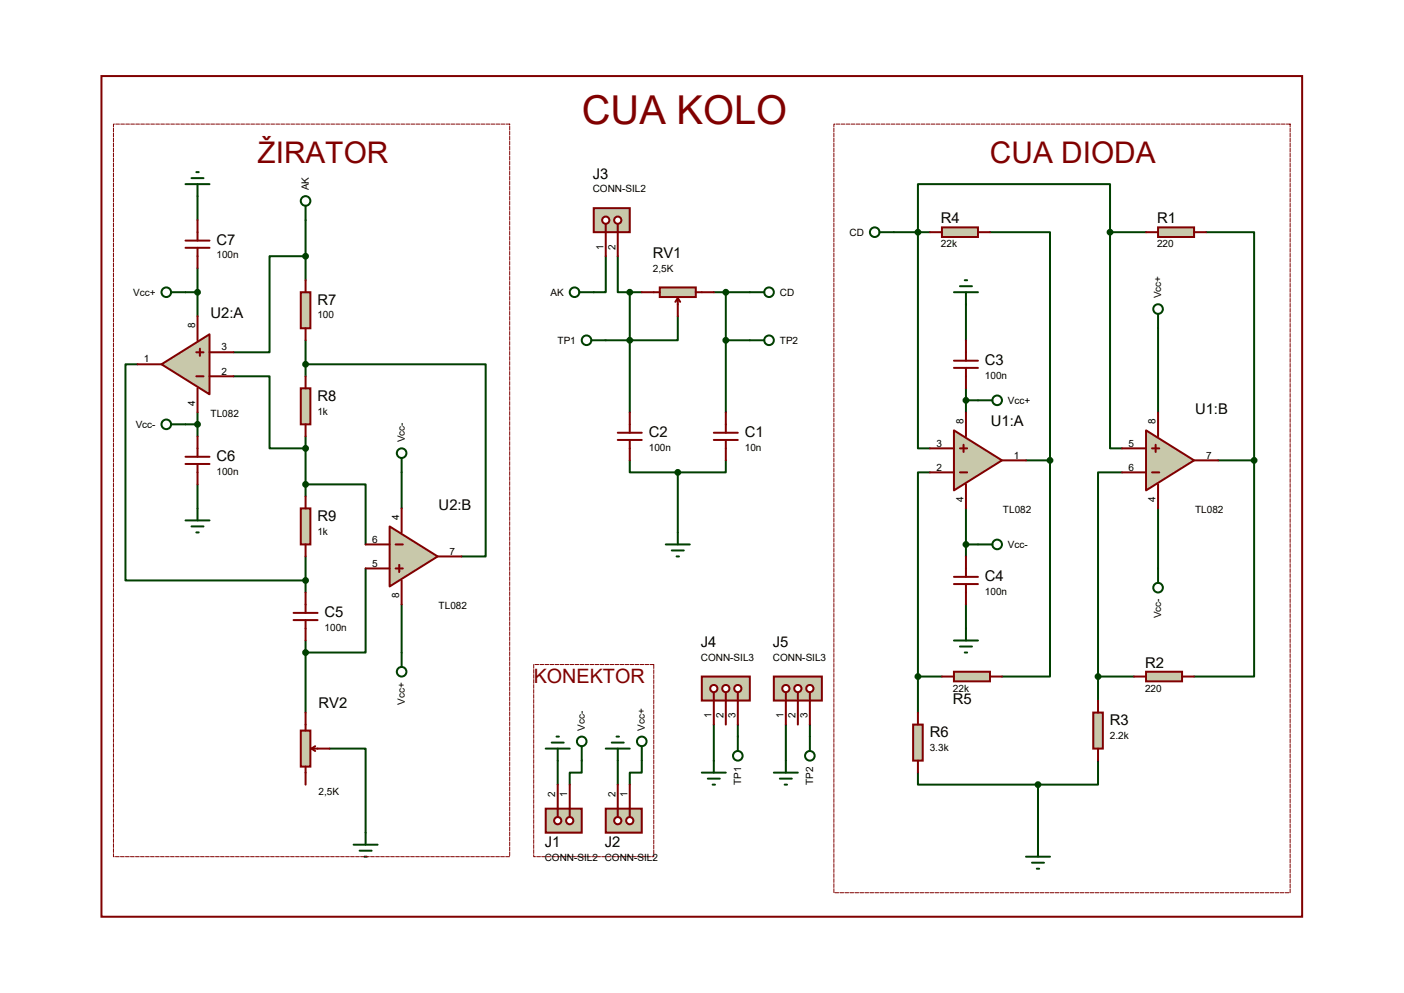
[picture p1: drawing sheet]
<svg xmlns="http://www.w3.org/2000/svg" width="297mm" height="210mm" viewBox="0 0 297 210" stroke-linecap="round" stroke-linejoin="round" font-family="sans-serif">
<g fill="none" stroke="#004000" stroke-width=".42">
<path d="M41.8 41.5v5.1M41.8 56.7v10.2M64.6 54.2h-7.6v20.3h-7.6M64.6 46.6v12.7M128.1 54.2v7.6h-2.5M130.7 54.2v7.6h2.5M189.1 49.1h7.6M209.4 49.1h12.7v48.3M234.8 49.1v-10.2h-40.6v55.9h2.5M234.8 49.1v45.7h2.6M234.8 49.1h7.6M255.1 49.1h10.2v48.3"/>
<path d="M29.1 77h-2.6v45.8h38.1M39.2 61.8h2.6M49.4 79.6h7.6v15.2h7.6M64.6 77h38.1v40.7h-5M64.6 72v7.6M133.2 61.8h2.6M133.2 61.8v25.4M143.4 66.9v5.1h-15.3M151 61.8h7.6M153.5 72h5.1M153.5 61.8v25.4M204.3 64.3v7.7"/>
<path d="M245 69.4v17.8M39.2 89.7h2.6M41.8 87.2v5.1M64.6 92.3v12.7M85 99.9v7.6M133.2 97.4v2.5h10.2M143.4 99.9v12.7M153.5 97.4v2.5h-10.1M196.7 99.9h-2.5v43.2M204.3 82.1v5.1M204.3 84.7h2.6M217 97.4h5.1"/>
<path d="M222.1 97.4v45.7h-10.1M237.4 99.9h-5.1v43.2M257.7 97.4h7.6M265.3 97.4v45.7h-12.7M41.8 102.4v5.1M64.6 102.4h12.7v12.7M64.6 117.7v7.6M204.3 107.5v10.2M204.3 115.1h2.6M245 107.5v12.7M64.6 135.5v15.2M77.3 120.2v17.8h-12.7"/>
<path d="M85 127.8v10.2M204.3 127.8v5.1M69.7 158.3h7.6v17.8M151 153.2v7.7M156.1 153.2v2.6M166.2 153.2v7.7M171.3 153.2v2.6M194.2 143.1h5.1M194.2 143.1v7.6M232.3 143.1v5.1M232.3 143.1h7.6M118 160.9v5"/>
<path d="M123.1 160.9v2.5h-2.6v2.5M130.7 160.9v5M135.8 160.9v2.5h-2.6v2.5M194.2 163.4v2.5h25.4M219.6 165.9v12.7M232.3 160.9v5h-12.7"/>
</g>
<path d="M242.4 91l10.2 6.4-10.2 6.3z" fill="#c8c8aa" stroke="#800000" stroke-width=".42"/>
<path d="M237.4 99.9h5M237.4 94.8h5M243.7 99.9h1.5M243.7 94.8h1.5M244.5 94.1v1.5M245 87.2v5.1M252.6 97.4h5.1M245 102.4v5.1" fill="none" stroke="#800000" stroke-width=".42"/>
<path d="M34.2 77l10.1-6.3v12.7z" fill="#c8c8aa" stroke="#800000" stroke-width=".42"/>
<path d="M29.1 77h5.1M41.5 79.6h1.6M41.5 74.5h1.6M41.8 66.9v5.1M42.3 73.7v1.6M44.3 79.6h5.1M44.3 74.5h5.1M41.8 82.1v5.1" fill="none" stroke="#800000" stroke-width=".42"/>
<path d="M82.4 111.3l10.2 6.4-10.2 6.3z" fill="#c8c8aa" stroke="#800000" stroke-width=".42"/>
<path d="M77.3 115.1h5.1M83.7 115.1h1.5M84.5 119.5v1.5M85 107.5v5.1M92.6 117.7h5.1M77.3 120.2h5.1M83.7 120.2h1.5M85 122.8v5" fill="none" stroke="#800000" stroke-width=".42"/>
<path d="M245 48.1h7.6v2h-7.6z" fill="#c8c8aa" stroke="#800000" stroke-width=".42"/>
<path d="M242.4 49.1h2.6M252.6 49.1h2.5" fill="none" stroke="#800000" stroke-width=".42"/>
<path d="M242.4 142.1h7.7v2h-7.7z" fill="#c8c8aa" stroke="#800000" stroke-width=".42"/>
<path d="M239.9 143.1h2.5M250.1 143.1h2.5" fill="none" stroke="#800000" stroke-width=".42"/>
<path d="M231.3 150.7h2v7.6h-2z" fill="#c8c8aa" stroke="#800000" stroke-width=".42"/>
<path d="M232.3 148.2v2.5M232.3 158.3v2.6" fill="none" stroke="#800000" stroke-width=".42"/>
<path d="M199.3 48.1h7.6v2h-7.6z" fill="#c8c8aa" stroke="#800000" stroke-width=".42"/>
<path d="M196.7 49.1h2.6M206.9 49.1h2.5" fill="none" stroke="#800000" stroke-width=".42"/>
<path d="M201.8 142.1h7.6v2h-7.6z" fill="#c8c8aa" stroke="#800000" stroke-width=".42"/>
<path d="M199.3 143.1h2.5M209.4 143.1h2.6" fill="none" stroke="#800000" stroke-width=".42"/>
<path d="M193.2 153.2h2v7.7h-2z" fill="#c8c8aa" stroke="#800000" stroke-width=".42"/>
<path d="M194.2 150.7v2.5M194.2 160.9v2.5" fill="none" stroke="#800000" stroke-width=".42"/>
<path d="M63.6 61.8h2.1v7.6h-2.1z" fill="#c8c8aa" stroke="#800000" stroke-width=".42"/>
<path d="M64.6 59.3v2.5M64.6 69.4v2.6" fill="none" stroke="#800000" stroke-width=".42"/>
<path d="M63.6 82.1h2.1v7.6h-2.1z" fill="#c8c8aa" stroke="#800000" stroke-width=".42"/>
<path d="M64.6 79.6v2.5M64.6 89.7v2.6" fill="none" stroke="#800000" stroke-width=".42"/>
<path d="M63.6 107.5h2.1v7.6h-2.1z" fill="#c8c8aa" stroke="#800000" stroke-width=".42"/>
<g fill="none" stroke="#800000" stroke-width=".42">
<path d="M130.7 91.5h5.1M130.7 93h5.1M133.2 87.2v4.3M133.2 93v4.4M151 91.5h5.1M151 93h5.1M153.5 87.2v4.3M153.5 93v4.4M64.6 105v2.5M64.6 115.1v2.6M204.3 117.7v4.3M62.1 129.6h5.1"/>
<path d="M62.1 131.1h5.1M64.6 125.3v4.3M64.6 131.1v4.4M201.8 122h5.1M201.8 123.5h5.1M204.3 123.5v4.3"/>
</g>
<g fill="#004000" stroke="#004000" stroke-width=".42">
<circle cx="265.3" cy="97.4" r=".51"/>
<circle cx="232.3" cy="143.1" r=".51"/>
<circle cx="222.1" cy="97.4" r=".51"/>
</g>
<g fill="none" stroke="#004000" stroke-width=".42">
<path d="M135.8 157.8v3.1M74.8 178.6h5.1M76.1 179.9h2.5M77.3 176.1v2.5M219.6 178.6v2.6M77.1 181.2h.5M217 181.2h5.1M218.3 182.5h2.6M219.3 183.7h.5"/>
<circle cx="135.8" cy="156.8" r="1.02"/>
</g>
<path d="M201.8 91l10.2 6.4-10.2 6.3z" fill="#c8c8aa" stroke="#800000" stroke-width=".42"/>
<path d="M201.8 76.3h5.1M201.8 77.8h5.1M204.3 72v4.3M204.3 77.8v4.3M196.7 99.9h5.1M196.7 94.8h5.1M203.1 99.9h1.5M203.1 94.8h1.5M203.8 94.1v1.5M204.3 87.2v5.1M212 97.4h5M204.3 102.4v5.1" fill="none" stroke="#800000" stroke-width=".42"/>
<g fill="none" stroke="#004000" stroke-width=".42">
<path d="M245 66.4v3M206.9 84.7h3M206.9 115.1h3M245 120.2v3.1M123.1 157.8v3.1"/>
<circle cx="245" cy="65.4" r="1.02"/>
<circle cx="210.9" cy="84.7" r="1.02"/>
<circle cx="210.9" cy="115.1" r="1.02"/>
<circle cx="245" cy="124.3" r="1.02"/>
<circle cx="123.1" cy="156.8" r="1.02"/>
</g>
<g fill="#004000" stroke="#004000" stroke-width=".42">
<circle cx="194.2" cy="143.1" r=".51"/>
<circle cx="194.2" cy="49.1" r=".51"/>
</g>
<path d="M139.6 60.8h7.6v2h-7.6z" fill="#c8c8aa" stroke="#800000" stroke-width=".42"/>
<path d="M135.8 61.8h3.8M143.4 63.1l-.5 .7M143.4 63.1l.5 .7M143.4 63.1v3.8M147.2 61.8h3.8" fill="none" stroke="#800000" stroke-width=".42"/>
<circle cx="153.5" cy="61.8" r=".51" fill="#004000" stroke="#004000" stroke-width=".42"/>
<path d="M63.6 154.5h2.1v7.6h-2.1z" fill="#c8c8aa" stroke="#800000" stroke-width=".42"/>
<g fill="none" stroke="#800000" stroke-width=".42">
<path d="M21.5 16.1h254v177.8h-254zM39.2 50.9h5.1M39.2 52.4h5.1M41.8 46.6v4.3M41.8 52.4v4.3M39.2 96.6h5.1M39.2 98.1h5.1M41.8 92.3v4.3M41.8 98.1v4.3M64.6 150.7v3.8M65.9 158.3l.8 .5M65.9 158.3h3.8"/>
<path d="M66.7 157.8l-.8 .5M64.6 162.1v3.8"/>
</g>
<g fill="#004000" stroke="#004000" stroke-width=".42">
<circle cx="64.6" cy="102.4" r=".51"/>
<circle cx="64.6" cy="138" r=".51"/>
<circle cx="64.6" cy="77" r=".51"/>
<circle cx="133.2" cy="72" r=".51"/>
<circle cx="64.6" cy="54.2" r=".51"/>
<circle cx="64.6" cy="94.8" r=".51"/>
<circle cx="64.6" cy="122.8" r=".51"/>
<circle cx="234.8" cy="49.1" r=".51"/>
<circle cx="219.6" cy="165.9" r=".51"/>
<circle cx="143.4" cy="99.9" r=".51"/>
<circle cx="204.3" cy="115.1" r=".51"/>
<circle cx="204.3" cy="84.7" r=".51"/>
<circle cx="41.8" cy="61.8" r=".51"/>
<circle cx="41.8" cy="89.7" r=".51"/>
</g>
<g fill="none" stroke="#004000" stroke-width=".42">
<path d="M39.2 38.9h5.1M40.5 37.7h2.6M41.5 36.4h.5M41.8 38.9v2.6M64.6 43.5v3.1M186.1 49.1h3M204.1 59.3h.5M36.2 61.8h3M122.6 61.8h3M158.6 61.8h3.1M201.8 61.8h5.1M203.1 60.5h2.5"/>
<path d="M204.3 61.8v2.5M36.2 89.7h3M85 96.9v3M39.2 110.1h5.1M40.5 111.3h2.6M41.5 112.6h.5M41.8 107.5v2.6M140.8 115.1h5.1M142.1 116.4h2.6M143.1 117.7h.5M143.4 112.6v2.5M85 138v3.1"/>
<path d="M201.8 135.5h5.1M203.1 136.7h2.5M204.1 138h.5M204.3 132.9v2.6M115.4 158.3h5.1M116.7 157.1h2.6M117.7 155.8h.5M118 158.3v2.6"/>
<circle cx="64.6" cy="42.5" r="1.02"/>
<circle cx="185" cy="49.1" r="1.02"/>
<circle cx="35.2" cy="61.8" r="1.02"/>
<circle cx="121.5" cy="61.8" r="1.02"/>
<circle cx="162.7" cy="61.8" r="1.02"/>
<circle cx="35.2" cy="89.7" r="1.02"/>
<circle cx="85" cy="95.8" r="1.02"/>
<circle cx="85" cy="142.1" r="1.02"/>
</g>
<path d="M24 26.2h83.8v155h-83.8zM176.4 26.2h96.5v162.6h-96.5zM112.9 140.5h25.4v40.7h-25.4z" fill="none" stroke="#800000" stroke-width=".21" stroke-dasharray=".8 .3"/>
<path d="M115.4 171h7.7v5.1h-7.7z" fill="#c8c8aa" stroke="#800000" stroke-width=".42"/>
<path d="M120.5 171v1.8" fill="none" stroke="#800000" stroke-width=".42"/>
<circle cx="120.5" cy="173.6" r=".76" fill="#fff" stroke="#800000" stroke-width=".42"/>
<path d="M118 171v1.8" fill="none" stroke="#800000" stroke-width=".42"/>
<circle cx="118" cy="173.6" r=".76" fill="#fff" stroke="#800000" stroke-width=".42"/>
<path d="M118 165.9v5.1M120.5 165.9v5.1" fill="none" stroke="#800000" stroke-width=".42"/>
<path d="M128.1 171h7.7v5.1h-7.7z" fill="#c8c8aa" stroke="#800000" stroke-width=".42"/>
<path d="M133.2 171v1.8" fill="none" stroke="#800000" stroke-width=".42"/>
<circle cx="133.2" cy="173.6" r=".76" fill="#fff" stroke="#800000" stroke-width=".42"/>
<path d="M130.7 171v1.8" fill="none" stroke="#800000" stroke-width=".42"/>
<circle cx="130.7" cy="173.6" r=".76" fill="#fff" stroke="#800000" stroke-width=".42"/>
<path d="M130.7 165.9v5.1M133.2 165.9v5.1" fill="none" stroke="#800000" stroke-width=".42"/>
<path d="M128.1 158.3h5.1M129.4 157.1h2.6M130.4 155.8h.5M130.7 158.3v2.6" fill="none" stroke="#004000" stroke-width=".42"/>
<path d="M125.6 44h7.6v5.1h-7.6z" fill="#c8c8aa" stroke="#800000" stroke-width=".42"/>
<path d="M128.1 47.3v1.8" fill="none" stroke="#800000" stroke-width=".42"/>
<circle cx="128.1" cy="46.6" r=".76" fill="#fff" stroke="#800000" stroke-width=".42"/>
<path d="M130.7 47.3v1.8" fill="none" stroke="#800000" stroke-width=".42"/>
<circle cx="130.7" cy="46.6" r=".76" fill="#fff" stroke="#800000" stroke-width=".42"/>
<path d="M128.1 49.1v5.1M130.7 49.1v5.1" fill="none" stroke="#800000" stroke-width=".42"/>
<circle cx="133.2" cy="61.8" r=".51" fill="#004000" stroke="#004000" stroke-width=".42"/>
<path d="M148.5 163.4h5M149.7 164.7h2.6M150.7 165.9h.6M151 160.9v2.5M163.7 163.4h5.1M165 164.7h2.5M166 165.9h.5M166.2 160.9v2.5" fill="none" stroke="#004000" stroke-width=".42"/>
<path d="M148.5 143.1h10.1v5.1h-10.1z" fill="#c8c8aa" stroke="#800000" stroke-width=".42"/>
<path d="M151 146.4v1.8" fill="none" stroke="#800000" stroke-width=".42"/>
<circle cx="151" cy="145.6" r=".76" fill="#fff" stroke="#800000" stroke-width=".42"/>
<path d="M153.5 146.4v1.8" fill="none" stroke="#800000" stroke-width=".42"/>
<circle cx="153.5" cy="145.6" r=".76" fill="#fff" stroke="#800000" stroke-width=".42"/>
<path d="M156.1 146.4v1.8" fill="none" stroke="#800000" stroke-width=".42"/>
<circle cx="156.1" cy="145.6" r=".76" fill="#fff" stroke="#800000" stroke-width=".42"/>
<path d="M151 148.2v5M153.5 148.2v5M156.1 148.2v5" fill="none" stroke="#800000" stroke-width=".42"/>
<path d="M163.7 143.1h10.2v5.1h-10.2z" fill="#c8c8aa" stroke="#800000" stroke-width=".42"/>
<path d="M166.2 146.4v1.8" fill="none" stroke="#800000" stroke-width=".42"/>
<circle cx="166.2" cy="145.6" r=".76" fill="#fff" stroke="#800000" stroke-width=".42"/>
<path d="M168.8 146.4v1.8" fill="none" stroke="#800000" stroke-width=".42"/>
<circle cx="168.8" cy="145.6" r=".76" fill="#fff" stroke="#800000" stroke-width=".42"/>
<path d="M171.3 146.4v1.8" fill="none" stroke="#800000" stroke-width=".42"/>
<circle cx="171.3" cy="145.6" r=".76" fill="#fff" stroke="#800000" stroke-width=".42"/>
<path d="M166.2 148.2v5M168.8 148.2v5M171.3 148.2v5" fill="none" stroke="#800000" stroke-width=".42"/>
<g fill="none" stroke="#004000" stroke-width=".42">
<path d="M125.1 72h3M158.6 72h3.1M156.1 155.8v3M171.3 155.8v3"/>
<circle cx="124.1" cy="72" r="1.02"/>
<circle cx="162.7" cy="72" r="1.02"/>
<circle cx="156.1" cy="159.9" r="1.02"/>
<circle cx="171.3" cy="159.9" r="1.02"/>
</g>
<circle cx="153.5" cy="72" r=".51" fill="#004000" stroke="#004000" stroke-width=".42"/>
<text font-size="8.4" fill="#800000" x="123.1" y="26.2">CUA KOLO</text>
<g font-size="6.3" fill="#800000">
<text x="54.5" y="34.5">ŽIRATOR</text>
<text x="209.4" y="34.5">CUA DIODA</text>
</g>
<text font-size="4.2" fill="#800000" x="112.9" y="144.4">KONEKTOR</text>
<g font-size="3.1">
<text x="125.4" y="37.8">J3</text>
<text x="199.1" y="47.2">R4</text>
<text x="244.8" y="47.2">R1</text>
<text x="45.8" y="51.7">C7</text>
<text x="138.1" y="54.5">RV1</text>
<text x="67.1" y="64.4">R7</text>
<text x="44.5" y="67.3">U2:A</text>
<text x="208.4" y="77.1">C3</text>
<text x="67.1" y="84.8">R8</text>
<text x="252.8" y="87.6">U1:B</text>
<text x="137.2" y="92.4">C2</text>
<text x="157.6" y="92.4">C1</text>
<text x="209.6" y="90.1">U1:A</text>
<text x="45.8" y="97.5">C6</text>
<text x="92.8" y="107.9">U2:B</text>
<text x="67.1" y="110.2">R9</text>
<text x="208.4" y="122.9">C4</text>
<text x="68.7" y="130.5">C5</text>
<text x="148.3" y="136.8">J4</text>
<text x="163.5" y="136.8">J5</text>
<text x="242.2" y="141.2">R2</text>
<text x="67.4" y="149.8">RV2</text>
<text x="201.6" y="148.8">R5</text>
<text x="196.7" y="155.9">R6</text>
<text x="234.8" y="153.3">R3</text>
<text x="115.2" y="179.2">J1</text>
<text x="127.9" y="179.2">J2</text>
</g>
<g font-size="2.1">
<text x="65.3" y="40.2" transform="rotate(-90 65.3 40.2)">AK</text>
<text x="125.4" y="40.7">CONN-SIL2</text>
<text x="127.6" y="52.8" transform="rotate(-90 127.6 52.8)">1</text>
<text x="130.2" y="52.8" transform="rotate(-90 130.2 52.8)">2</text>
<text x="179.7" y="49.9">CD</text>
<text x="199.1" y="52.3">22k</text>
<text x="244.8" y="52.3">220</text>
<text x="45.8" y="54.7">100n</text>
<text x="138.1" y="57.4">2,5K</text>
<text x="28.2" y="62.6">Vcc+</text>
<text x="116.5" y="62.6">AK</text>
<text x="165" y="62.6">CD</text>
<text x="245.7" y="63.1" transform="rotate(-90 245.7 63.1)">Vcc+</text>
<text x="41.3" y="69.4" transform="rotate(-90 41.3 69.4)">8</text>
<text x="67.1" y="67.4">100</text>
<text x="30.4" y="76.7">1</text>
<text x="46.9" y="74.1">3</text>
<text x="117.9" y="72.7">TP1</text>
<text x="165" y="72.7">TP2</text>
<text x="46.9" y="79.2">2</text>
<text x="208.4" y="80.1">100n</text>
<text x="41.3" y="85.9" transform="rotate(-90 41.3 85.9)">4</text>
<text x="44.5" y="88.1">TL082</text>
<text x="67.1" y="87.7">1k</text>
<text x="203.8" y="89.7" transform="rotate(-90 203.8 89.7)">8</text>
<text x="213.2" y="85.4">Vcc+</text>
<text x="244.5" y="89.7" transform="rotate(-90 244.5 89.7)">8</text>
<text x="28.7" y="90.5">Vcc-</text>
<text x="85.6" y="93.6" transform="rotate(-90 85.6 93.6)">Vcc-</text>
<text x="137.2" y="95.3">100n</text>
<text x="157.6" y="95.3">10n</text>
<text x="198.1" y="94.4">3</text>
<text x="238.7" y="94.4">5</text>
<text x="45.8" y="100.4">100n</text>
<text x="198.1" y="99.5">2</text>
<text x="214.5" y="97">1</text>
<text x="238.7" y="99.5">6</text>
<text x="255.1" y="97">7</text>
<text x="203.8" y="106.2" transform="rotate(-90 203.8 106.2)">4</text>
<text x="244.5" y="106.2" transform="rotate(-90 244.5 106.2)">4</text>
<text x="67.1" y="113.1">1k</text>
<text x="84.5" y="110.1" transform="rotate(-90 84.5 110.1)">4</text>
<text x="212.2" y="108.4">TL082</text>
<text x="252.8" y="108.4">TL082</text>
<text x="78.7" y="119.8">5</text>
<text x="78.7" y="114.8">6</text>
<text x="95.1" y="117.3">7</text>
<text x="213.2" y="115.9">Vcc-</text>
<text x="208.4" y="125.8">100n</text>
<text x="84.5" y="126.5" transform="rotate(-90 84.5 126.5)">8</text>
<text x="92.8" y="128.7">TL082</text>
<text x="245.7" y="130.8" transform="rotate(-90 245.7 130.8)">Vcc-</text>
<text x="68.7" y="133.4">100n</text>
<text x="148.3" y="139.7">CONN-SIL3</text>
<text x="163.5" y="139.7">CONN-SIL3</text>
<text x="85.6" y="149.1" transform="rotate(-90 85.6 149.1)">Vcc+</text>
<text x="201.6" y="146.3">22k</text>
<text x="242.2" y="146.3">220</text>
<text x="123.7" y="154.5" transform="rotate(-90 123.7 154.5)">Vcc-</text>
<text x="136.4" y="154.5" transform="rotate(-90 136.4 154.5)">Vcc+</text>
<text x="150.5" y="151.9" transform="rotate(-90 150.5 151.9)">1</text>
<text x="153" y="151.9" transform="rotate(-90 153 151.9)">2</text>
<text x="155.6" y="151.9" transform="rotate(-90 155.6 151.9)">3</text>
<text x="165.7" y="151.9" transform="rotate(-90 165.7 151.9)">1</text>
<text x="168.3" y="151.9" transform="rotate(-90 168.3 151.9)">2</text>
<text x="170.8" y="151.9" transform="rotate(-90 170.8 151.9)">3</text>
<text x="196.7" y="158.8">3.3k</text>
<text x="234.8" y="156.3">2.2k</text>
<text x="156.8" y="166" transform="rotate(-90 156.8 166)">TP1</text>
<text x="172" y="166" transform="rotate(-90 172 166)">TP2</text>
<text x="67.4" y="168.1">2,5K</text>
<text x="117.5" y="168.5" transform="rotate(-90 117.5 168.5)">2</text>
<text x="120" y="168.5" transform="rotate(-90 120 168.5)">1</text>
<text x="130.2" y="168.5" transform="rotate(-90 130.2 168.5)">2</text>
<text x="132.7" y="168.5" transform="rotate(-90 132.7 168.5)">1</text>
<text x="115.2" y="182.1">CONN-SIL2 CONN-SIL2</text>
</g>
</svg>
